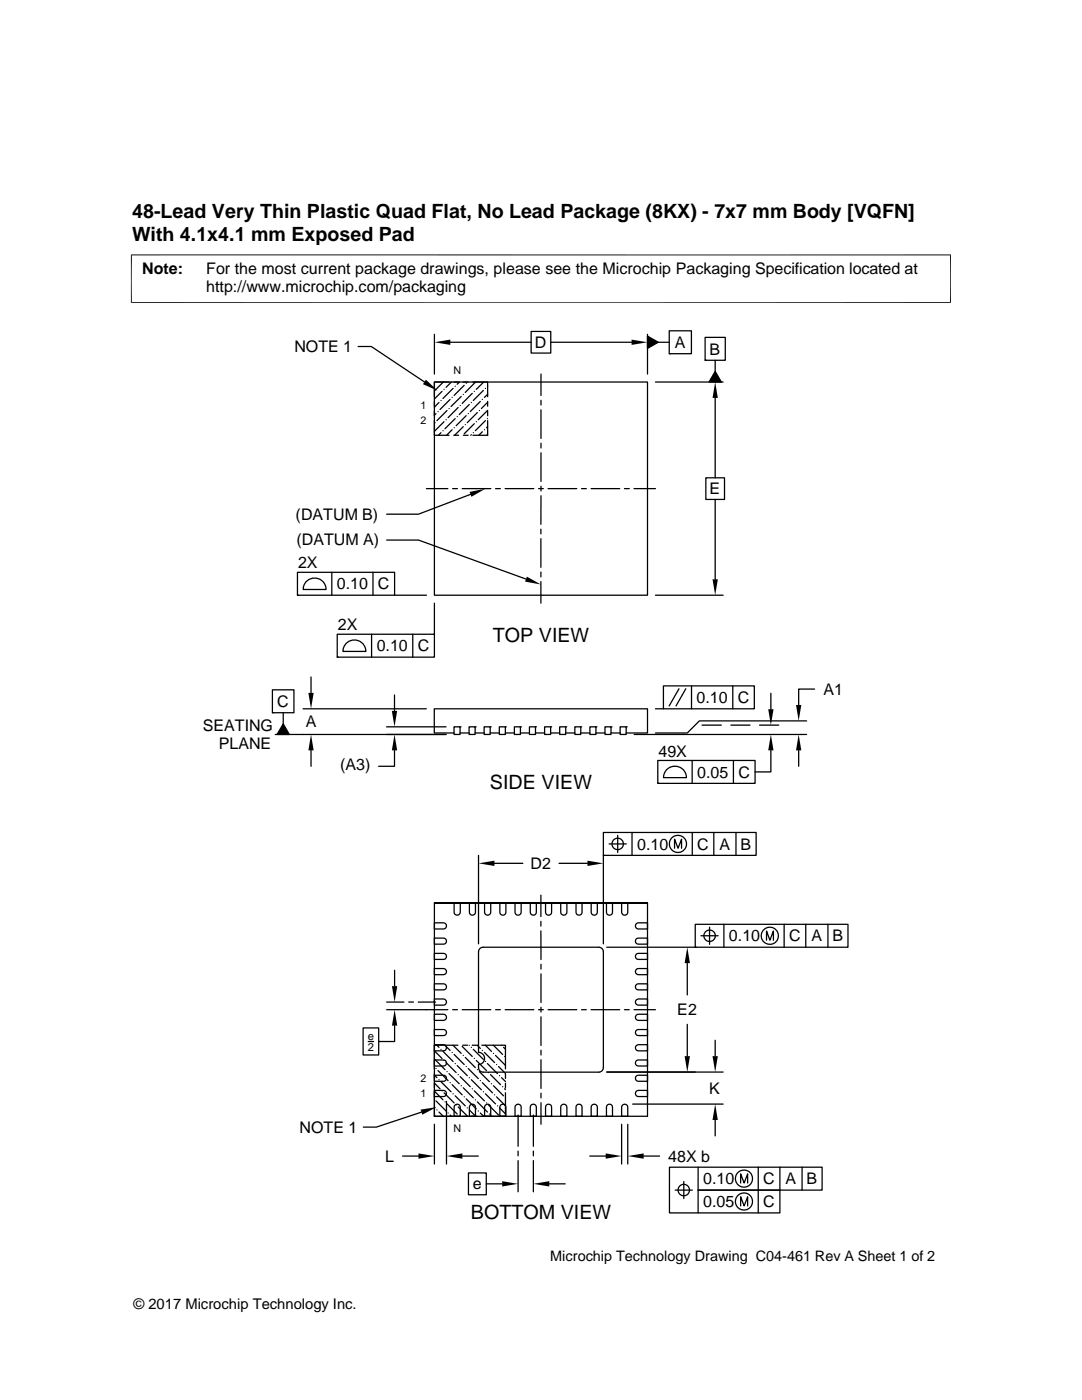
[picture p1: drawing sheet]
<svg xmlns="http://www.w3.org/2000/svg" width="216mm" height="279mm" viewBox="0 0 216 279" stroke-linecap="round" stroke-linejoin="round" font-family="sans-serif">
<g fill="none" stroke="#000" stroke-width=".25">
<path d="M71.5 69.2h2.6l10.6 7M86.7 76.2h42.5v42.6h-42.5zM86.7 66.7v8M88 79.9h.1M88.2 78.1l-1.5 1.5M88.5 76.2l-1.7 1.7M88.6 77.7h.1M89.6 76.2h-2.9v3M89.8 79.7l-2 2M89.9 68.3h16.1M90.1 76.2l-1.1 1.1M90.2 79.3h.1"/>
<path d="M90.4 77.5l-2 2M90.6 76.2h.9M90.8 77.1h.1M91.7 76.2l-.5 .5M92 79.1l-2 2M92.4 78.7h.1M92.5 76.2h.9M92.6 76.9l-2 2M93 76.5h.1M94.2 78.5l-2 2M94.4 76.2h2.9v3M94.6 78.1h.1"/>
<path d="M94.8 76.3l-2 2M96.2 79.7h.1M96.5 77.9l-2.1 2M96.5 76.2l-1.5 1.5M96.9 77.5h.1M97.3 77.1h.1M97.3 78.7l-.6 .6M106 66.1h3.9v4.4h-3.9zM107.9 74.7v4.2M107.9 79.9v.9M109.9 68.3h16.1M129.2 67.1l2.1 1.2-2.1 1.2z"/>
<path d="M129.2 66.7v8M130.8 76.2h13.5M131.3 68.3h2.2M133.5 66h4.5v4.6h-4.5zM133.5 70.6h.1M140.7 67.3h4v4.6h-4zM140.7 71.9h.1M142.7 74.1l1.2 2.1h-2.4zM142.7 71.9v2.2M142.7 79.4v16M85.1 97.5h4.3M86.7 83.9v3h2.9"/>
<path d="M86.7 80.1v1M86.7 82v1M86.8 84.3h.1M87 82.5l-.3 .4M87.4 82.1h.1M87.6 80.3l-.9 1M88 86.4l-.5 .5M88.4 86h.1M88.6 84.2l-1.9 1.9M89 83.8h.1M89.2 81.9l-2 2M89.6 81.5h.1"/>
<path d="M90.2 85.8l-1.1 1.1M90.3 97.5h1M90.6 86.9h.9M90.6 85.4h.1M90.8 83.5l-2 2.1M91.2 83.1h.1M91.4 81.3l-2 2.1M91.8 80.9h.1M92.2 97.5h5.7M92.4 85.2l-1.7 1.7M92.5 86.9h.9M92.8 84.8h.1"/>
<path d="M93 83l-2 2M93.4 82.5h.1M93.6 80.7l-2 2M93.9 98.7l-10.4 3.9h-6.3M94 80.3h.1M94 86.8l-.1 .1M94.4 86.4h.1M94.6 84.6l-2 2M95 84.2h.1M95.3 82.3l-2.1 2M95.7 81.9h.1M95.8 80.1l-2 2"/>
<path d="M96.2 86.2l-.7 .7M96.7 85.8h.1M96.9 83.9l-2.1 2.1M97.3 83.5h.1M97.3 80.3l-1.2 1.2M97.3 81.9l-1.9 1.9M97.3 86.7l-.1 .2M97.3 85.1l-.2 .3M97.3 80.1v1M97.3 82v1M97.3 83.9v3h-2.9M98.9 97.5h.9"/>
<path d="M100.8 97.5h5.7M107.5 97.5h.9M107.9 81.8v5.7M107.9 88.5v.9M107.9 90.4v5.7M107.9 97v1M107.9 98.9v5.7M109.4 97.5h5.7M116 97.5h1M117.9 97.5h5.8M124.6 97.5h1M126.5 97.5h4.3"/>
<path d="M140.8 95.4h3.8v4.3h-3.8zM142.7 99.7v15.9M59.4 114.2h19.3v4.6h-19.3zM59.4 118.8h.1M61.2 115.9a2.3 2.3 0 0 1 2.5-.3 2.3 2.3 0 0 1 1.4 2h-4.6l.3-1.1zM66.2 114.2v4.6M74.4 114.2v4.6M77.2 107.8h6.3l21.5 7.8M78.7 118.8h6.4M107.9 105.6v1M107.9 107.5v5.7M107.9 114.2v.9"/>
<path d="M107.9 116.1v4.3M130.8 118.8h13.5M54.4 137.7h4.3v4.5h-4.3zM62.1 135.1v3.2M67.3 126.6h19.4v4.5h-19.4zM67.3 131.1h.1M69.2 128.3a2.29 2.29 0 0 1 2.5-.4 2.29 2.29 0 0 1 1.3 2.1h-4.6l.4-1.2zM74.1 126.6v4.5M78.7 138.7v3.2M82.4 126.6v4.5M86.7 120.4v6.2M132.4 136.9h18.1v4.6h-18.1z"/>
<path d="M135.5 137.5l-2 3.4M136.8 137.5l-1.9 3.4M138 136.9v4.6M146.2 136.9v4.6M153.8 138.4v3.1M162.5 137.5h-3.1v3.2M54.4 142.2h.1M56.5 142.2v2.3M56.5 144.5l1.2 2.1h-2.4zM60.5 141.5h24.6M62.1 149.8v3.1M77.1 145.1h11.9"/>
<path d="M78.7 149.8v3.1h-3.2M89 146.6h-34.1M90.6 146.3h-3.9v-4.8h42.5v4.8h-4.3M90.6 145.1h1.2v1.5h-1.2zM91.8 145.1h.1M91.8 146.3h1.8M93.6 145.1h1.2v1.5h-1.2zM94.8 145.1h.1M94.8 146.3h1.8M96.6 145.1h1.2v1.5h-1.2zM97.8 145.1h.1M97.8 146.3h1.8"/>
<path d="M99.6 145.1h1.2v1.5h-1.2zM100.8 145.1h.1M100.8 146.3h1.8M102.6 145.1h1.2v1.5h-1.2zM103.8 145.1h.1M103.8 146.3h1.8M105.6 145.1h1.2v1.5h-1.2zM106.8 145.1h.1M106.8 146.3h1.9M108.7 145.1h1.2v1.5h-1.2zM109.9 145.1h.1M109.9 146.3h1.8"/>
<path d="M111.7 145.1h1.2v1.5h-1.2zM112.9 145.1h.1M112.9 146.3h1.8M114.7 145.1h1.2v1.5h-1.2zM115.9 145.1h.1M115.9 146.3h1.8M117.7 145.1h1.2v1.5h-1.2zM118.9 145.1h.1M118.9 146.3h1.8M120.7 145.1h1.2v1.5h-1.2zM121.9 145.1h.1M121.9 146.3h1.8"/>
<path d="M123.7 145.1h1.2v1.5h-1.2zM124.9 145.1h.1M126.5 146.6h34.5M130.8 141.5h1.6M131.3 151.8h19.4v4.5h-19.4zM131.3 156.3h.1M133.2 153.5a2.3 2.3 0 0 1 2.4-.4 2.3 2.3 0 0 1 1.4 2.1h-4.6l.3-1.2zM138.1 151.8v4.5M140.1 144.7h3.8M145.8 144.7h3.8M146.3 151.8v4.5M151.6 144.7h3.8"/>
<path d="M153.8 149.8v4.3h-3.2M159.4 149.8v3.1M161 143.9h-21.4l-2.5 2.4h-6.3M95.5 170.7v17.7M98.7 172.3h5.6M107.9 178.6v4.3M111.5 172.3h5.7M120.4 170.7v17.7M120.4 166.1h30.5v4.6h-30.5zM120.4 170.7h.1M121.5 168.4h3.5M123.3 166.7v3.4"/>
<path d="M126.1 166.1v4.6M134.6 169.3v-1.8l.7 1.8 .7-1.8v1.8M138.1 166.1v4.6M142.4 166.1v4.6M146.9 166.1v4.6M77.2 200h3.4M78.7 193.6v3.2M81.6 200h.9M83.5 200h3.4M86.7 184.2h1.8a.61 .61 0 0 1 .6 .6 .61 .61 0 0 1-.6 .6h-1.8zM86.7 187.2h1.8a.6 .6 0 0 1 .6 .6 .6 .6 0 0 1-.6 .6h-1.8zM86.7 190.3h1.8a.6 .6 0 0 1 .6 .6 .6 .6 0 0 1-.6 .6h-1.8z"/>
<path d="M86.7 193.3h1.8a.61 .61 0 0 1 .6 .6 .61 .61 0 0 1-.6 .6h-1.8zM86.7 196.3h1.8a.6 .6 0 0 1 .6 .6 .6 .6 0 0 1-.6 .6h-1.8zM86.7 199.4h1.8a.61 .61 0 0 1 .6 .6 .61 .61 0 0 1-.6 .6h-1.8zM90.6 180.2h1.2v1.9a.61 .61 0 0 1-.6 .5 .61 .61 0 0 1-.6-.5zM93.7 180.2h1.2v1.9a.6 .6 0 0 1-.6 .5 .6 .6 0 0 1-.6-.5zM95.9 189.2l.5-.2h23.1a.91 .91 0 0 1 .9 .9v23.2a.91 .91 0 0 1-.9 .9h-23.1a1.09 1.09 0 0 1-.9-1.6 1.22 1.22 0 0 0 1.2-1.2 1.22 1.22 0 0 0-1.2-1.2v-20.1zM96.7 180.2h1.2v1.9a.61 .61 0 0 1-.6 .5 .61 .61 0 0 1-.6-.5zM99.7 180.2h1.2v1.9a.6 .6 0 0 1-.6 .5 .6 .6 0 0 1-.6-.5zM102.8 180.2h1.2v1.9a.61 .61 0 0 1-.6 .5 .61 .61 0 0 1-.6-.5zM105.8 180.2h1.2v1.9a.6 .6 0 0 1-.6 .5 .6 .6 0 0 1-.6-.5zM107.9 185.8v5.7M107.9 183.9v.9"/>
<path d="M107.9 192.4v1M107.9 194.4v5.7M108.9 180.2h1.2v1.9a.6 .6 0 0 1-.6 .5 .6 .6 0 0 1-.6-.5zM111.9 180.2h1.2v1.9a.61 .61 0 0 1-.6 .5 .61 .61 0 0 1-.6-.5zM114.9 180.2h1.2v1.9a.6 .6 0 0 1-.6 .5 .6 .6 0 0 1-.6-.5zM118 180.2h1.2v1.9a.61 .61 0 0 1-.6 .5 .61 .61 0 0 1-.6-.5zM121 180.2h1.2v1.9a.6 .6 0 0 1-.6 .5 .6 .6 0 0 1-.6-.5zM121.1 189h17.6M124 180.2h1.3v1.9a.61 .61 0 0 1-.6 .5 .61 .61 0 0 1-.7-.5zM126.9 193.6l.5-.3h1.8v1.2h-1.8a.61 .61 0 0 1-.5-.9zM127 199.6l.4-.2h1.8v1.2h-1.8a.61 .61 0 0 1-.6-.4 .61 .61 0 0 1 .2-.6zM127 196.5l.4-.2h1.8v1.2h-1.8a.61 .61 0 0 1-.6-.3 .61 .61 0 0 1 .2-.7z"/>
<path d="M127 190.4l.4-.1h1.8v1.2h-1.8a.61 .61 0 0 1-.6-.4 .61 .61 0 0 1 .2-.7zM127 187.4l.4-.2h1.8v1.2h-1.8a.61 .61 0 0 1-.6-.4 .61 .61 0 0 1 .2-.6zM127 184.4l.4-.2h1.8v1.2h-1.8a.61 .61 0 0 1-.6-.4 .61 .61 0 0 1 .2-.6zM129.2 180.2v42.6h-42.5v-42.6h42.5h-42.5M137.1 192.2v6.4M138.7 184.5h30.5v4.5h-30.5zM138.7 189h.1M139.9 186.8h3.4M141.6 185v3.5M144.4 184.5v4.5M153 187.6v-1.8l.6 1.8 .7-1.8v1.8M156.5 184.5v4.5"/>
<path d="M160.8 184.5v4.5M165.2 184.5v4.5M72.5 205.1h3.1v5.4h-3.1zM73.5 207.9h1M77.2 201.5h12.2M78.7 204.7v3.2h-3.1M86.7 202.4h1.8a.61 .61 0 0 1 .6 .6 .61 .61 0 0 1-.6 .6h-1.8zM86.7 205.5h1.8a.6 .6 0 0 1 .6 .6 .6 .6 0 0 1-.6 .6h-1.8zM86.7 208.5h1.8a.61 .61 0 0 1 .6 .6 .61 .61 0 0 1-.6 .6h-1.8zM86.7 211.5h1.8a.6 .6 0 0 1 .6 .6 .6 .6 0 0 1-.6 .6h-1.8zM86.7 214.6h1.8a.6 .6 0 0 1 .6 .6 .6 .6 0 0 1-.6 .6h-1.8zM86.7 217.6h1.8a.61 .61 0 0 1 .6 .6 .61 .61 0 0 1-.6 .6h-1.8z"/>
<path d="M86.7 218.1v4.7h4.7M86.7 214.3v.9M86.7 216.2v.9M86.7 209.7l1.5 1.5M86.7 214.5l.5 .6M86.7 216.2l1.1 1.1M86.7 217.8l1.7 1.7M86.8 211.4l2 2.1M87 213.3h.1M87 219.7l2 2M87.2 208.6l.4 .4M87.4 213.7l2 2"/>
<path d="M87.6 215.5h.1M88 209.4h.1M88 215.9l2 2M88.2 217.7h.1M88.4 209.8l2 2M88.6 211.6h.1M88.6 218.1l2 2M88.8 208.6l1 1M88.8 219.9h.1M89 212l2 2.1M89.1 219.8v12.5M89.2 213.9h.1"/>
<path d="M89.6 214.3l2 2M89.8 216.1h.1M90.2 210h.1M90.2 216.5l2 2M90.3 201.5h1M90.4 208.6l1.6 1.6M90.4 218.3h.1M90.6 210.4l2 2M90.8 212.3h.1M90.8 218.7l2 2M91.2 212.7l2 2M91.4 208.6h-4.7v4.7"/>
<path d="M91.4 214.5h.1M91.8 214.9l2 2M92 216.7h.1M92.2 208.8l2 2M92.2 201.5h5.7M92.3 208.6h1M92.4 210.6h.1M92.4 217.1l2 2M92.6 218.9h.1M92.8 211l2 2.1M93 212.9h.1M93 219.3l2 2"/>
<path d="M93.4 213.3l2 2M93.6 208.6h.1M93.6 215.1h.1M94 209h.1M94 215.5l2.1 2M94.2 208.6h1M94.2 217.3h.1M94.4 209.4l2.1 2M94.6 211.2h.1M94.6 217.7l2.1 2M94.8 219.5h.1M95 211.6l2.1 2.1"/>
<path d="M95.2 208.6l.6 .6M95.2 213.5h.1M95.2 219.9l2.1 2M95.7 213.9l2 2M95.8 215.7h.1M96.1 208.6h4.8v4.7M96.2 209.6h.1M96.2 216.1l2.1 2M96.5 217.9h.1M96.7 210l2 2M96.8 208.6l1.3 1.2M96.9 211.8h.1"/>
<path d="M96.9 218.3l2 2M97.3 212.3l2 2M97.5 214.1h.1M97.9 214.5l2 2M98.1 216.3h.1M98.4 208.6l1.9 1.8M98.5 210.2h.1M98.5 216.7l2 2M98.7 218.5h.1M98.9 210.6l2 2M98.9 201.5h.9M99.1 212.4h.1"/>
<path d="M99.1 218.9l1.8 1.8M99.5 212.9l1.4 1.3M99.7 214.7h.1M100.1 208.6h.1M100.1 215.1l.8 .7M100.3 216.9h.1M100.5 209l.4 .4M100.7 210.8h.1M100.7 217.3l.2 .1M100.8 201.5h5.7M100.9 214.3v.9M100.9 216.2v.9"/>
<path d="M100.9 218.1v4.7M107.5 201.5h.9M107.9 201v1M107.9 202.9v5.7M107.9 209.6v.9M107.9 211.5v5.7M107.9 218.2v.9M109.4 201.5h5.7M116 201.5h1M117.9 201.5h5.8M121.1 214h23.2M124.6 201.5h1"/>
<path d="M126.5 201.5h4.3M126.9 202.7l.5-.3h1.8v1.2h-1.8a.61 .61 0 0 1-.5-.9zM127 217.8l.4-.2h1.8v1.2h-1.8a.61 .61 0 0 1-.6-.3 .61 .61 0 0 1 .2-.7zM127 214.8l.4-.2h1.8v1.2h-1.8a.61 .61 0 0 1-.6-.4 .61 .61 0 0 1 .2-.6zM127 211.7l.4-.2h1.8v1.2h-1.8a.61 .61 0 0 1-.6-.3 .61 .61 0 0 1 .2-.7zM127 208.7l.4-.2h1.8v1.2h-1.8a.61 .61 0 0 1-.6-.4 .61 .61 0 0 1 .2-.6zM127 205.6l.4-.1h1.8v1.2h-1.8a.61 .61 0 0 1-.6-.4 .61 .61 0 0 1 .2-.7zM137.1 204.4v6.4M142.7 207.6v3.2M80.3 230.7h3.2M84.1 222l-9 2.9h-2.6M86.7 224.4v7.9"/>
<path d="M86.7 221l.1 .1M86.7 222.6l.1 .2M87.2 221.5h.1M87.6 221.9l.9 .9M89.2 220.3l2 2M89.4 222.1h.1M89.8 222.5l.3 .3M90.8 220.5a.61 .61 0 0 1 .7-.1 .61 .61 0 0 1 .3 .6v1.8h-1.2v-1.8zM91 220.5h.1M91.4 220.9l1.9 1.9M91.6 222.7h.1M92.3 230.7h3.1"/>
<path d="M93.2 221.1h.1M93.5 234.1h3.5v4.3h-3.5zM93.6 221.5l1.3 1.3M93.8 220.5a.61 .61 0 0 1 .7-.1 .61 .61 0 0 1 .4 .6v1.8h-1.2v-1.8zM95.4 221.7h.1M95.8 222.1l.7 .7M96.9 220.5a.61 .61 0 0 1 .6-.1 .61 .61 0 0 1 .4 .6v1.8h-1.2v-1.8zM97 236.3h3.2M97.1 220.1h.1M97.5 220.5l2 2M97.7 222.3h.1M98.1 222.7v.1"/>
<path d="M99.3 220.7h.1M99.7 221.1l1.2 1.2M99.9 220.5a.61 .61 0 0 1 .7-.1 .61 .61 0 0 1 .3 .6v1.8h-1.2v-1.8zM102.9 220.6a.61 .61 0 0 1 .7-.2 .61 .61 0 0 1 .4 .6v1.8h-1.2v-1.8zM103.4 222.5v6.3M103.4 229.7v1M103.4 231.6v6.2M106 220.5a.61 .61 0 0 1 .6-.1 .61 .61 0 0 1 .4 .6v1.8h-1.2v-1.8zM106.4 222.5v6.3M106.4 229.7v1M106.4 231.6v6.2M107.9 220.1v4.3"/>
<path d="M109 220.5a.61 .61 0 0 1 .7-.1 .61 .61 0 0 1 .4 .6v1.8h-1.2v-1.8zM109.6 236.3h3.2M112.1 220.5a.61 .61 0 0 1 .6-.1 .61 .61 0 0 1 .4 .6v1.8h-1.2v-1.8zM115.1 220.5a.61 .61 0 0 1 .7-.1 .61 .61 0 0 1 .3 .6v1.8h-1.2v-1.8zM117.7 230.7h3.2M118.2 220.5a.61 .61 0 0 1 .6-.1 .61 .61 0 0 1 .4 .6v1.8h-1.2v-1.8zM121.2 220.5a.61 .61 0 0 1 .6-.1 .61 .61 0 0 1 .4 .6v1.8h-1.2v-1.8zM124 224.4v7.9M124.2 220.6a.61 .61 0 0 1 .6-.2 .61 .61 0 0 1 .5 .6v1.8h-1.3v-1.8zM125.3 224.4v7.9M126.2 220.3h18.1M128.4 230.7h3.2"/>
<path d="M134.7 237.5h3.5M136.4 235.8v3.4M139.3 232.9v4.6h16.3v4.6h-22v-9.2h30.4v4.6h-24.7v4.6M142.7 223.5v3.2M147.8 236.1v-1.8l.7 1.8 .7-1.8v1.8M151.3 232.9v9.2M155.6 232.9v4.6M160 232.9v4.6M147.8 240.7v-1.9l.7 1.9 .7-1.9v1.9"/>
<circle cx="123.3" cy="168.4" r="1.14"/>
<circle cx="135.3" cy="168.4" r="1.72"/>
<circle cx="141.6" cy="186.8" r="1.14"/>
<circle cx="153.6" cy="186.8" r="1.71"/>
<circle cx="136.4" cy="237.5" r="1.14"/>
<circle cx="148.4" cy="239.8" r="1.71"/>
<circle cx="148.4" cy="235.2" r="1.71"/>
</g>
<g fill="#000">
<path d="M85 75.8l2.3 2.2-2.9-1.3zM86.7 68.3l3.2-.5v1zM126 67.8l3.2 .5-3.2 .5zM129.2 67.1l2.1 1.2-2.1 1.2zM142.7 76.2l.5 3.2h-1zM142.7 74.1l1.2 2.1h-2.4zM93.7 98.2l3.2-.7-2.8 1.6zM105.1 115.1l2.8 1.5-3.1-.5zM142.2 115.6h1l-.5 3.2zM61.5 138.3h1.1l-.5 3.2zM56.5 144.5l1.2 2.1h-2.4zM62.1 146.6l.5 3.2h-1.1z"/>
<path d="M78.2 141.9h1l-.5 3.2zM78.7 146.6l.5 3.2h-1zM153.8 146.6l.5 3.2h-1zM153.3 141.5h1l-.5 3.2zM159.4 146.6l.5 3.2h-1.1zM158.8 140.7h1.1l-.5 3.2zM95.5 172.3l3.2-.5v1zM117.2 171.8l3.2 .5-3.2 .5zM78.2 196.8h1.1l-.6 3.2zM137.1 189l.6 3.2h-1.1zM78.7 201.5l.6 3.2h-1.1zM136.6 210.8h1.1l-.6 3.2z"/>
<path d="M142.2 210.8h1l-.5 3.2zM83.5 230.2l3.2 .5-3.2 .5zM83.9 221.4l3.2-.4-2.8 1.5zM89.1 230.7l3.2-.5v1zM100.2 235.7l3.2 .6-3.2 .5zM106.4 236.3l3.2-.6v1.1zM120.9 230.2l3.1 .5-3.1 .5zM125.3 230.7l3.1-.5v1zM142.7 220.3l.5 3.2h-1z"/>
</g>
<path d="M26.1 50.9h163.7M26.2 50.8v9.7M189.7 50.8v9.7M26.1 60.4h163.7" fill="none" stroke="#000" stroke-width=".2"/>
<g font-size="3.9">
<text x="26.4" y="43.5">48-Lead Very Thin Plastic Quad Flat, No Lead Package (8KX) - 7x7 mm Body [VQFN]</text>
<text x="26.4" y="48">With 4.1x4.1 mm Exposed Pad</text>
<text x="98.3" y="128.1">TOP VIEW</text>
<text x="97.8" y="157.5">SIDE VIEW</text>
<text x="93.9" y="243.2">BOTTOM VIEW</text>
</g>
<g font-size="3.2">
<text x="28.4" y="54.6">Note:</text>
<text x="41.1" y="58.3">http://www.microchip.com/packaging</text>
<text x="41.1" y="54.6">For the most current package drawings, please see the Microchip Packaging Specification located at</text>
<text x="58.7" y="70.3">NOTE 1</text>
<text x="106.7" y="69.4">D</text>
<text x="134.7" y="69.4">A</text>
<text x="141.6" y="70.8">B</text>
<text x="141.6" y="98.7">E</text>
<text x="59" y="103.8">(DATUM B)</text>
<text x="59.1" y="108.9">(DATUM A)</text>
<text x="59.5" y="113.4">2X</text>
<text x="67.2" y="117.6">0.10</text>
<text x="75.4" y="117.6">C</text>
<text x="67.4" y="125.8">2X</text>
<text x="75.2" y="130">0.10</text>
<text x="83.4" y="130">C</text>
<text x="55.3" y="141.1">C</text>
<text x="139" y="140.3">0.10</text>
<text x="147.2" y="140.3">C</text>
<text x="164.3" y="138.7">A1</text>
<text x="40.4" y="145.9">SEATING</text>
<text x="43.6" y="149.6">PLANE</text>
<text x="61" y="145.2">A</text>
<text x="67.9" y="153.7">(A3)</text>
<text x="131.4" y="151">49X</text>
<text x="139.1" y="155.2">0.05</text>
<text x="147.3" y="155.2">C</text>
<text x="105.9" y="173.4">D2</text>
<text x="127.1" y="169.6">0.10</text>
<text x="139.1" y="169.6">C</text>
<text x="143.6" y="169.6">A</text>
<text x="147.8" y="169.6">B</text>
<text x="145.5" y="187.9">0.10</text>
<text x="157.5" y="187.9">C</text>
<text x="161.9" y="187.9">A</text>
<text x="166.1" y="187.9">B</text>
<text x="135.1" y="202.6">E2</text>
<text x="141.5" y="218.3">K</text>
<text x="59.8" y="226.1">NOTE 1</text>
<text x="76.9" y="231.9">L</text>
<text x="133.3" y="231.8">48X b</text>
<text x="94.4" y="237.4">e</text>
<text x="140.3" y="236.4">0.10</text>
<text x="152.3" y="236.4">C</text>
<text x="156.8" y="236.4">A</text>
<text x="161" y="236.4">B</text>
<text x="140.3" y="240.9">0.05</text>
<text x="152.3" y="240.9">C</text>
</g>
<g font-size="2.9">
<text x="109.8" y="251.7">Microchip Technology Drawing C04-461 Rev A Sheet 1 of 2</text>
<text x="26.6" y="261.3">© 2017 Microchip Technology Inc.</text>
</g>
<g font-size="2.2">
<text x="73.4" y="207.6">e</text>
<text x="73.4" y="209.7">2</text>
</g>
<g font-size="2.1">
<text x="90.5" y="74.7">N</text>
<text x="83.9" y="81.6">1</text>
<text x="83.9" y="84.6">2</text>
<text x="83.9" y="215.9">2</text>
<text x="83.9" y="219">1</text>
<text x="90.5" y="225.9">N</text>
</g>
</svg>
